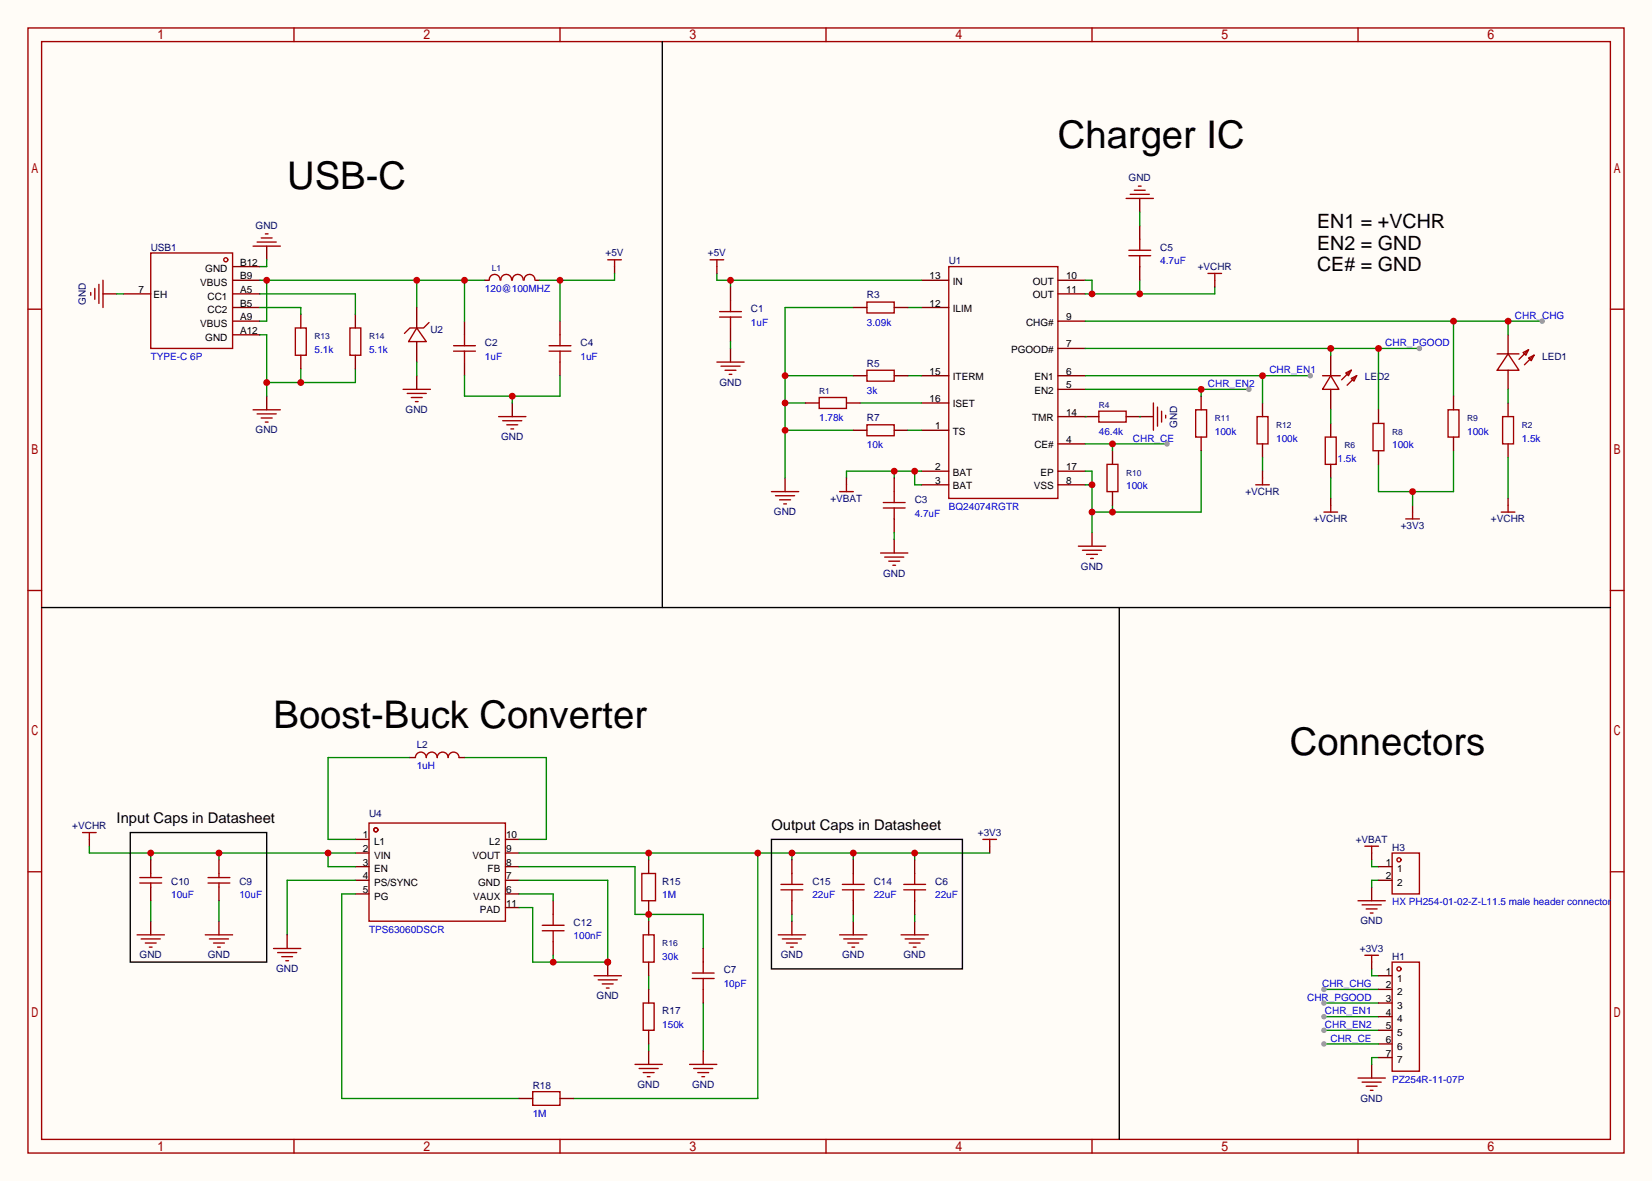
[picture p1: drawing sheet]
<svg xmlns="http://www.w3.org/2000/svg" width="308mm" height="220mm" viewBox="0 0 308 220" stroke-linecap="round" stroke-linejoin="round" font-family="sans-serif">
<path d="M0 0h307.6v220h-307.6z" fill="#fffcf7"/>
<g fill="none" stroke="#a10000" stroke-width=".25">
<path d="M5.2 5.2h297.2v209.6h-297.2zM7.7 7.7h292.1v204.5h-292.1zM54.7 5.2v2.5M104.3 5.2v2.5M153.8 5.2v2.5M203.3 5.2v2.5M252.9 5.2v2.5M5.2 57.6h2.5M16.9 54.5v.5M17.7 53.7v2.1M18.4 53v3.5M19.2 52.2v5.1"/>
<path d="M47.1 45.8h5.1M47.9 45.1h3.5M48.6 44.3h2.1M49.4 43.6h.5M176.7 49.7h20.3v43.1h-20.3zM299.8 57.6h2.6M47.1 76.3h5.1M47.9 77.1h3.5M48.6 77.9h2.1M49.4 78.6h.5M75.1 72.5h5M75.8 73.3h3.6"/>
<path d="M76.6 74h2M77.3 74.8h.6M92.8 77.6h5.1M93.6 78.4h3.6M94.4 79.1h2M95.1 79.9h.5M214.8 75.1v5M215.5 75.8v3.6M216.3 76.6v2M217 77.3v.6M5.2 110h2.5M164 103h5"/>
<path d="M164.7 103.8h3.6M165.5 104.5h2M166.2 105.3h.6M200.8 101.7h5.1M201.5 102.5h3.6M202.3 103.3h2M203.1 104h.5M299.8 110h2.6M5.2 162.4h2.5M252.9 167.8h5M253.6 168.5h3.6M254.4 169.3h2"/>
<path d="M255.1 170.1h.6M299.8 162.4h2.6M54.7 212.2v2.6M104.3 212.2v2.6M153.8 212.2v2.6M203.3 212.2v2.6M252.9 212.2v2.6M252.9 200.8h5M253.6 201.5h3.6M254.4 202.3h2M255.1 203.1h.6"/>
</g>
<g fill="none" stroke="#870000" stroke-width=".25">
<path d="M19.2 54.7h2.5M49.7 45.8v2.6M171.6 52.2h5.1M171.6 57.3h5.1M197 59.8h5.1M197 52.2h5.1M197 54.7h5.1M49.7 73.8v2.5M77.6 70v2.5M95.4 75.1v2.5M171.6 70h5.1M171.6 75.1h5.1"/>
<path d="M197 72.5h5.1M197 70h5.1M197 64.9h5.1M197 77.6h5.1M212.2 77.6h2.6M171.6 80.1h5.1M171.6 87.8h5.1M171.6 90.3h5.1M197 87.8h5.1M197 90.3h5.1M197 82.7h5.1M203.3 99.2v2.5"/>
<path d="M166.5 100.5v2.5M255.4 165.2v2.6M255.4 198.2v2.6"/>
</g>
<path d="M202.1 90.3h1.2M202.1 87.8h1.2v11.4M207.1 94.1v1.3M223.6 83.9v11.5h-20.3" fill="none" stroke="#008700" stroke-width=".25"/>
<g fill="#c00">
<circle cx="203.3" cy="90.3" r=".63"/>
<circle cx="203.3" cy="95.4" r=".63"/>
<circle cx="207.1" cy="95.4" r=".63"/>
</g>
<path d="M212.2 37v2.5M136 64.9v2.5M146.2 89v2.6" fill="none" stroke="#870000" stroke-width=".25"/>
<path d="M209.7 37h5.1M210.4 36.2h3.6M211.2 35.4h2M212 34.7h.5M133.5 67.4h5.1M134.2 68.2h3.6M135 69h2M135.8 69.7h.5M143.6 91.6h5.1M144.4 92.3h3.6M145.2 93.1h2M145.9 93.9h.5" fill="none" stroke="#a10000" stroke-width=".25"/>
<path d="M158.9 57.3h-12.7v31.7M146.2 75.1h3.8M146.2 70h12.7M146.2 80.1h12.7" fill="none" stroke="#008700" stroke-width=".25"/>
<g fill="#c00">
<circle cx="146.2" cy="75.1" r=".63"/>
<circle cx="146.2" cy="70" r=".63"/>
<circle cx="146.2" cy="80.1" r=".63"/>
</g>
<path d="M169 57.3h2.6M160.1 75.1h11.5M169 70h2.6M202.1 64.9h62.2M247.8 64.9v1.3M256.7 64.9v11.4M169 80.1h2.6" fill="none" stroke="#008700" stroke-width=".25"/>
<g fill="none" stroke="#a10000" stroke-width=".25">
<path d="M161.4 56.3h5.1v2h-5.1zM152.5 74h5.1v2.1h-5.1zM161.4 69h5.1v2h-5.1zM161.4 79.1h5.1v2.1h-5.1zM204.6 76.6h5.1v2h-5.1zM246.3 70h3.3M247.8 70l1.5 2.5h-3zM250.6 69.5l1-.5-.5 1zM251.6 70.5l1-.5-.5 1zM251.6 69l-1.8 1.7M252.6 70l-1.8 1.8M278.8 65.9h4"/>
<path d="M279.8 77.6h2v5.1h-2zM280.8 65.9l2 3.1h-4zM283.6 65.7l1-.5-.5 1zM284.6 66.7l1-.5-.5 1zM284.6 65.2l-1.8 1.7M285.6 66.2l-1.8 1.7M246.8 81.4h2v5.1h-2zM261.7 96.6h2.6M263 95.4v1.2"/>
</g>
<g fill="none" stroke="#870000" stroke-width=".25">
<path d="M158.9 57.3h2.5M166.5 57.3h2.5M150 75.1h2.5M157.6 75.1h2.5M158.9 70h2.5M166.5 70h2.5M202.1 77.6h2.5M209.7 77.6h2.5M247.8 66.2v3.8M247.8 72.5v3.8M247.8 78.9v2.5M280.8 62.4v3.5"/>
<path d="M280.8 69v3.5M280.8 75.1v2.5M158.9 80.1h2.5M166.5 80.1h2.5M247.8 86.5v2.5M263 94.1v1.3M280.8 82.7v2.5"/>
</g>
<g fill="#c00">
<circle cx="247.8" cy="64.9" r=".63"/>
<circle cx="256.7" cy="64.9" r=".63"/>
</g>
<circle cx="264.3" cy="64.9" r=".51" fill="#999"/>
<path d="M202.1 59.8h85M270.6 59.8v14M280.8 59.8v2.6M247.8 76.3v2.6" fill="none" stroke="#008700" stroke-width=".25"/>
<g fill="#c00">
<circle cx="280.8" cy="59.8" r=".63"/>
<circle cx="270.6" cy="59.8" r=".63"/>
</g>
<circle cx="287.1" cy="59.8" r=".51" fill="#999"/>
<path d="M280.8 72.5v2.6M247.8 89v3.8M263 91.6v2.5M270.6 83.9v7.7h-13.9v-5.1M280.8 85.2v7.6" fill="none" stroke="#008700" stroke-width=".25"/>
<circle cx="263" cy="91.6" r=".63" fill="#c00"/>
<path d="M133.5 50.9v1.3h38.1M136 52.2v1.3M202.1 77.6h.1" fill="none" stroke="#008700" stroke-width=".25"/>
<circle cx="136" cy="52.2" r=".63" fill="#c00"/>
<path d="M134 59.1h4M134 58h4M136 56v2M136 59.1v2M84.5 65.4h4M84.5 64.4h4M86.5 62.4v2M86.5 65.4v2M102.2 65.4h4.1M102.2 64.4h4.1M104.3 62.4v2M104.3 65.4v2" fill="none" stroke="#a10000" stroke-width=".25"/>
<path d="M86.5 59.8v2.6M104.3 59.8v2.6M136 53.5v2.5M86.5 67.4v2.6M104.3 67.4v2.6M136 61.1v2.5" fill="none" stroke="#870000" stroke-width=".25"/>
<path d="M202.1 52.2h1.2v2.5M212.2 52.2v2.5M226.2 53.5v1.2h-24.1M136 63.6v1.3" fill="none" stroke="#008700" stroke-width=".25"/>
<g fill="#c00">
<circle cx="203.3" cy="54.7" r=".63"/>
<circle cx="212.2" cy="54.7" r=".63"/>
</g>
<path d="M166.5 87.8v1.2M170.3 87.8v2.5h1.3M171.6 87.8h-14v1.2" fill="none" stroke="#008700" stroke-width=".25"/>
<g fill="#c00">
<circle cx="166.5" cy="87.8" r=".63"/>
<circle cx="170.3" cy="87.8" r=".63"/>
</g>
<g fill="none" stroke="#a10000" stroke-width=".25">
<path d="M210.2 46.6h4M210.2 47.6h4M212.2 44.6v2M212.2 47.6v2.1M222.6 76.3h2.1v5.1h-2.1zM234.1 77.6h2v5.1h-2zM255.7 78.9h2v5h-2zM269.6 76.3h2.1v5.1h-2.1zM164.5 93.6h4M164.5 94.6h4M166.5 91.6v2M166.5 94.6v2"/>
<path d="M206.1 86.5h2.1v5.1h-2.1z"/>
</g>
<g fill="none" stroke="#870000" stroke-width=".25">
<path d="M212.2 42v2.6M212.2 49.7v2.5M223.6 73.8v2.5M235.1 75.1v2.5M256.7 76.3v2.6M270.6 73.8v2.5M166.5 89v2.6M166.5 96.6v2.6M207.1 83.9v2.6M207.1 91.6v2.5M223.6 81.4v2.5M235.1 82.7v2.5"/>
<path d="M256.7 83.9v2.6M270.6 81.4v2.5"/>
</g>
<path d="M212.2 39.5v2.5M212.2 77.6h.1M166.5 99.2v1.3M202.1 82.7h15.2M207.1 82.7v1.2" fill="none" stroke="#008700" stroke-width=".25"/>
<circle cx="207.1" cy="82.7" r=".63" fill="#c00"/>
<circle cx="217.3" cy="82.7" r=".51" fill="#999"/>
<path d="M202.1 72.5h30.4M223.6 72.5v1.3" fill="none" stroke="#008700" stroke-width=".25"/>
<circle cx="223.6" cy="72.5" r=".63" fill="#c00"/>
<circle cx="232.5" cy="72.5" r=".51" fill="#999"/>
<path d="M202.1 70h41.9M235.1 70v5.1M235.1 85.2v2.6" fill="none" stroke="#008700" stroke-width=".25"/>
<circle cx="235.1" cy="70" r=".63" fill="#c00"/>
<circle cx="244" cy="70" r=".51" fill="#999"/>
<path d="M48.4 62.4h1.3v11.4M56 68.7v2.5M66.2 68.7v2.5h-16.5M255.4 160.1v1.3h1.3M256.7 164h-1.3v1.2M255.4 180.5v1.2h1.3M256.7 197h-1.3v1.2" fill="none" stroke="#008700" stroke-width=".25"/>
<path d="M23 54.7h5.1M43.3 54.7h5.1M43.3 59.8h5.1M43.3 57.3h5.1M43.3 52.2h5.1M43.3 49.7h5.1M43.3 62.4h5.1" fill="none" stroke="#870000" stroke-width=".25"/>
<g fill="none" stroke="#a10000" stroke-width=".25">
<path d="M28.1 47.1h15.2v17.8h-15.2z"/>
<circle cx="42" cy="48.4" r=".38"/>
</g>
<g fill="#c00">
<circle cx="49.7" cy="71.2" r=".63"/>
<circle cx="56" cy="71.2" r=".63"/>
</g>
<path d="M21.7 54.7h1.3M48.4 52.2h41.9M49.7 48.4v1.3h-1.3M49.7 52.2v7.6h-1.3M77.6 52.2v5.1M86.5 52.2v7.6" fill="none" stroke="#008700" stroke-width=".25"/>
<path d="M56 58.5v2.6M66.2 58.5v2.6M114.4 49.7v1.2M133.5 49.7v1.2M56 66.2v2.5M66.2 66.2v2.5" fill="none" stroke="#870000" stroke-width=".25"/>
<path d="M113.2 48.4h2.5M114.4 48.4v1.3M132.2 48.4h2.5M133.5 48.4v1.3M55 61.1h2v5.1h-2zM65.2 61.1h2v5.1h-2z" fill="none" stroke="#a10000" stroke-width=".25"/>
<g fill="#c00">
<circle cx="49.7" cy="52.2" r=".63"/>
<circle cx="77.6" cy="52.2" r=".63"/>
<circle cx="86.5" cy="52.2" r=".63"/>
</g>
<path d="M48.4 57.3h7.6v1.2M48.4 54.7h17.8v3.8M86.5 70v3.8h17.8v-3.8M95.4 73.8v1.3" fill="none" stroke="#008700" stroke-width=".25"/>
<circle cx="95.4" cy="73.8" r=".63" fill="#c00"/>
<path d="M90.3 52.2h.8M99.7 52.2h.8" fill="none" stroke="#870000" stroke-width=".25"/>
<path d="M91.1 52.2a1.01 1.01 0 0 1 1-1.1 1.01 1.01 0 0 1 1 1.1M93.2 52.2a1.01 1.01 0 0 1 1.1-1.1 1.01 1.01 0 0 1 1 1.1M95.4 52.2a1.01 1.01 0 0 1 1-1.1 1.01 1.01 0 0 1 1 1.1M97.6 52.2a1.01 1.01 0 0 1 1-1.1 1.01 1.01 0 0 1 1 1.1" fill="none" stroke="#a10000" stroke-width=".25"/>
<path d="M104.3 52.2v7.6M114.4 50.9v1.3h-13.9" fill="none" stroke="#008700" stroke-width=".25"/>
<circle cx="104.3" cy="52.2" r=".63" fill="#c00"/>
<g fill="none" stroke="#870000" stroke-width=".25">
<path d="M226.2 52.2v1.3M157.6 89v1.3M235.1 87.8v1.2M247.8 92.8v1.3M280.8 92.8v1.3M16.6 156.3v1.3M66.2 156.3h2.5M66.2 158.9h2.5M94.1 156.3h2.5M94.1 158.9h2.5M184.3 157.6v1.3M255.4 158.9v1.2"/>
<path d="M66.2 161.4h2.5M66.2 164h2.5M66.2 166.5h2.5M94.1 161.4h2.5M94.1 164h2.5M94.1 166.5h2.5M94.1 169h2.5M103 167.8v2.5M103 175.4v2.5M255.4 179.2v1.3"/>
</g>
<g fill="none" stroke="#a10000" stroke-width=".25">
<path d="M224.9 50.9h2.6M226.2 50.9v1.3M156.3 91.6h2.6M157.6 90.3v1.3M233.8 90.3h2.5M235.1 89v1.3M246.5 95.4h2.5M247.8 94.1v1.3M279.5 95.4h2.6M280.8 94.1v1.3M15.4 155.1h2.5M16.6 155.1v1.2"/>
<path d="M68.7 153.3h25.4v18.3h-25.4zM183 156.3h2.5M184.3 156.3v1.3M254.1 157.6h2.6M255.4 157.6v1.3M101 173.4h4M101 172.3h4M103 170.3v2M103 173.4v2M254.1 177.9h2.6M255.4 177.9v1.3"/>
<circle cx="70" cy="154.6" r=".38"/>
</g>
<path d="M16.6 157.6v1.3h49.6M28.1 158.9v1.2M40.8 158.9v1.2M61.1 158.9v2.5h5.1M76.3 141.1h-15.2v15.2h5.1M86.5 141.1h15.2v15.2h-5.1" fill="none" stroke="#008700" stroke-width=".25"/>
<g fill="#c00">
<circle cx="28.1" cy="158.9" r=".63"/>
<circle cx="40.8" cy="158.9" r=".63"/>
<circle cx="61.1" cy="158.9" r=".63"/>
</g>
<path d="M28.1 171.6v2.5M40.8 171.6v2.5" fill="none" stroke="#870000" stroke-width=".25"/>
<path d="M25.5 174.1h5.1M26.3 174.9h3.5M27.1 175.6h2M27.8 176.4h.5M38.2 174.1h5.1M39 174.9h3.5M39.8 175.6h2M40.5 176.4h.5" fill="none" stroke="#a10000" stroke-width=".25"/>
<path d="M28.1 167.8v3.8M40.8 167.8v3.8M96.6 166.5h6.4v1.3M96.6 164h16.6v15.2h-14v-10.2h-2.6M103 177.9v1.3" fill="none" stroke="#008700" stroke-width=".25"/>
<g fill="#c00">
<circle cx="113.2" cy="179.2" r=".63"/>
<circle cx="103" cy="179.2" r=".63"/>
</g>
<path d="M96.6 158.9h87.7M120.8 158.9v1.2M141.1 158.9v45.7h-34.3M147.4 158.9v1.2M158.9 158.9v1.2M170.3 158.9v1.2M66.2 164h-12.7v10.1" fill="none" stroke="#008700" stroke-width=".25"/>
<path d="M53.5 174.1v2.6" fill="none" stroke="#870000" stroke-width=".25"/>
<path d="M50.9 176.7h5.1M51.7 177.4h3.5M52.5 178.2h2M53.2 178.9h.5" fill="none" stroke="#a10000" stroke-width=".25"/>
<g fill="#c00">
<circle cx="141.1" cy="158.9" r=".63"/>
<circle cx="170.3" cy="158.9" r=".63"/>
<circle cx="158.9" cy="158.9" r=".63"/>
<circle cx="147.4" cy="158.9" r=".63"/>
<circle cx="120.8" cy="158.9" r=".63"/>
</g>
<path d="M66.2 166.5h-2.6v38.1h33M96.6 161.4h21.6v8.9h12.7v6.4M120.8 170.3v1.3M147.4 170.3v1.3M158.9 170.3v1.3M170.3 170.3v1.3M120.8 181.7v2.6M120.8 194.4v1.3M130.9 186.8v8.9" fill="none" stroke="#008700" stroke-width=".25"/>
<path d="M113.2 179.2v2.5M147.4 171.6v2.5M158.9 171.6v2.5M170.3 171.6v2.5M120.8 195.7v2.5M130.9 195.7v2.5" fill="none" stroke="#870000" stroke-width=".25"/>
<g fill="none" stroke="#a10000" stroke-width=".25">
<path d="M144.9 174.1h5.1M145.7 174.9h3.5M146.4 175.6h2.1M147.2 176.4h.5M156.3 174.1h5.1M157.1 174.9h3.6M157.9 175.6h2M158.6 176.4h.5M167.8 174.1h5M168.5 174.9h3.6M169.3 175.6h2M170.1 176.4h.5"/>
<path d="M118.2 198.2h5.1M119 199h3.6M119.8 199.8h2M128.4 198.2h5.1M129.2 199h3.5M129.9 199.8h2.1M120.5 200.5h.5M130.7 200.5h.5"/>
</g>
<path d="M24.3 155.1h25.4v24.1h-25.4zM143.6 156.3h35.6v24.2h-35.6z" fill="none" stroke="#000" stroke-width=".25"/>
<circle cx="113.2" cy="179.2" r=".63" fill="#c00"/>
<g fill="none" stroke="#a10000" stroke-width=".25">
<path d="M77.6 61.1l1.8 2.5h-3.3zM79.9 60.1l-1 1h-2.6l-1 1M77.3 141.1a1.02 1.02 0 0 1 1.1-1 1.02 1.02 0 0 1 1 1 1.02 1.02 0 0 1 1-1 1.02 1.02 0 0 1 1 1 1.02 1.02 0 0 1 1-1 1.02 1.02 0 0 1 1 1 1.02 1.02 0 0 1 1.1-1 1.02 1.02 0 0 1 1 1M26 164.5h4.1M26 163.4h4.1M28.1 162.7v.7M28.1 164.5v.7M38.7 164.5h4.1M38.7 163.4h4.1M40.8 162.7v.7M40.8 164.5v.7M119.5 162.7h2.5v5.1h-2.5z"/>
<path d="M119.8 174.1h2v5.1h-2zM145.4 165.7h4.1M145.4 164.7h4.1M147.4 162.7v2M147.4 165.7v2.1M156.8 165.7h4.1M156.8 164.7h4.1M158.9 162.7v2M158.9 165.7v2.1M168.3 165.7h4M168.3 164.7h4M170.3 162.7v2"/>
<path d="M170.3 165.7v2.1M110.6 181.7h5.1M111.4 182.5h3.5M112.1 183.3h2.1M112.9 184h.5M119.8 186.8h2v5.1h-2z"/>
</g>
<g fill="none" stroke="#870000" stroke-width=".25">
<path d="M77.6 57.3v3.8M77.6 63.6v3.8M76.3 141.1h1M85.5 141.1h1M28.1 160.1v2.6M28.1 165.2v2.6M40.8 160.1v2.6M40.8 165.2v2.6M120.8 160.1v2.6M120.8 167.8v2.5M120.8 171.6v2.5M120.8 179.2v2.5"/>
<path d="M147.4 160.1v2.6M147.4 167.8v2.5M158.9 160.1v2.6M158.9 167.8v2.5M170.3 160.1v2.6M170.3 167.8v2.5M120.8 184.3v2.5M120.8 191.9v2.5"/>
</g>
<path d="M77.6 67.4v2.6" fill="none" stroke="#008700" stroke-width=".25"/>
<path d="M123.3 7.7v105.5h176.5M7.7 113.2h115.6M208.4 113.2v99" fill="none" stroke="#000" stroke-width=".25"/>
<circle cx="120.8" cy="170.3" r=".63" fill="#c00"/>
<g fill="none" stroke="#a10000" stroke-width=".25">
<path d="M259.2 158.9h5.1v7.6h-5.1zM130.9 179.2v2M128.9 182.2h4.1M128.9 181.2h4.1M130.9 182.2v2.1M99.2 203.3h5.1v2.6h-5.1z"/>
<circle cx="260.5" cy="160.1" r=".38"/>
</g>
<path d="M130.9 176.7v2.5M256.7 161.4h2.5M256.7 164h2.5M130.9 184.3v2.5M96.6 204.6h2.6M104.3 204.6h2.5" fill="none" stroke="#870000" stroke-width=".25"/>
<path d="M246.5 184.3h10.2" fill="none" stroke="#008700" stroke-width=".25"/>
<circle cx="246.5" cy="184.3" r=".51" fill="#999"/>
<path d="M246.5 186.8h10.2" fill="none" stroke="#008700" stroke-width=".25"/>
<circle cx="246.5" cy="186.8" r=".51" fill="#999"/>
<path d="M246.5 189.4h10.2" fill="none" stroke="#008700" stroke-width=".25"/>
<circle cx="246.5" cy="189.4" r=".51" fill="#999"/>
<path d="M246.5 191.9h10.2" fill="none" stroke="#008700" stroke-width=".25"/>
<circle cx="246.5" cy="191.9" r=".51" fill="#999"/>
<g fill="none" stroke="#a10000" stroke-width=".25">
<path d="M259.2 179.2h5.1v20.3h-5.1z"/>
<circle cx="260.5" cy="180.5" r=".38"/>
</g>
<path d="M256.7 181.7h2.5M256.7 184.3h2.5M256.7 186.8h2.5M256.7 189.4h2.5M256.7 191.9h2.5M256.7 194.4h2.5M256.7 197h2.5" fill="none" stroke="#870000" stroke-width=".25"/>
<path d="M246.5 194.4h10.2" fill="none" stroke="#008700" stroke-width=".25"/>
<circle cx="246.5" cy="194.4" r=".51" fill="#999"/>
<g font-size="7.1">
<text x="197" y="27.6">Charger IC</text>
<text x="53.5" y="35.3">USB-C</text>
<text x="50.9" y="135.6">Boost-Buck Converter</text>
<text x="240.2" y="140.7">Connectors</text>
</g>
<g font-size="3.7">
<text x="245.2" y="42.5">EN1 = +VCHR</text>
<text x="245.2" y="46.5">EN2 = GND</text>
<text x="245.2" y="50.5">CE# = GND</text>
</g>
<g font-size="2.8">
<text x="21.7" y="153.4">Input Caps in Datasheet</text>
<text x="143.6" y="154.6">Output Caps in Datasheet</text>
</g>
<g font-size="1.9" fill="#000080">
<text x="210.1" y="33.7">GND</text>
<text x="28.1" y="46.7">USB1</text>
<text x="47.6" y="42.6">GND</text>
<text x="112.7" y="47.7">+5V</text>
<text x="131.8" y="47.7">+5V</text>
<text x="216" y="46.7">C5</text>
<text x="176.7" y="49.2">U1</text>
<text x="223" y="50.2">+VCHR</text>
<text x="16" y="56.8" transform="rotate(-90 16 56.8)">GND</text>
<text x="139.8" y="58.1">C1</text>
<text x="161.4" y="55.6">R3</text>
<text x="80.1" y="61.9">U2</text>
<text x="90.3" y="64.5">C2</text>
<text x="108.1" y="64.5">C4</text>
<text x="133.9" y="71.8">GND</text>
<text x="161.4" y="68.3">R5</text>
<text x="254.1" y="70.8">LED2</text>
<text x="287.1" y="67">LED1</text>
<text x="75.5" y="76.9">GND</text>
<text x="47.6" y="80.7">GND</text>
<text x="93.3" y="82">GND</text>
<text x="161.4" y="78.4">R7</text>
<text x="219.2" y="79.7" transform="rotate(-90 219.2 79.7)">GND</text>
<text x="144.1" y="96">GND</text>
<text x="154.6" y="93.4">+VBAT</text>
<text x="170.3" y="93.7">C3</text>
<text x="231.9" y="92.2">+VCHR</text>
<text x="244.6" y="97.2">+VCHR</text>
<text x="260.8" y="98.5">+3V3</text>
<text x="277.6" y="97.2">+VCHR</text>
<text x="164.4" y="107.4">GND</text>
<text x="201.3" y="106.1">GND</text>
<text x="77.6" y="139.4">L2</text>
<text x="13.5" y="154.4">+VCHR</text>
<text x="68.7" y="152.1">U4</text>
<text x="182.1" y="155.7">+3V3</text>
<text x="252.4" y="156.9">+VBAT</text>
<text x="259.2" y="158.5">H3</text>
<text x="31.9" y="164.8">C10</text>
<text x="44.6" y="164.8">C9</text>
<text x="123.3" y="164.8">R15</text>
<text x="151.3" y="164.8">C15</text>
<text x="162.7" y="164.8">C14</text>
<text x="174.1" y="164.8">C6</text>
<text x="106.8" y="172.4">C12</text>
<text x="253.3" y="172.2">GND</text>
<text x="26" y="178.5">GND</text>
<text x="38.7" y="178.5">GND</text>
<text x="145.4" y="178.5">GND</text>
<text x="156.8" y="178.5">GND</text>
<text x="168.2" y="178.5">GND</text>
<text x="253.2" y="177.2">+3V3</text>
<text x="259.2" y="178.8">H1</text>
<text x="51.4" y="181.1">GND</text>
<text x="134.7" y="181.3">C7</text>
<text x="111.1" y="186.1">GND</text>
<text x="123.3" y="188.9">R17</text>
<text x="99.2" y="202.9">R18</text>
<text x="118.7" y="202.6">GND</text>
<text x="128.9" y="202.6">GND</text>
<text x="253.3" y="205.2">GND</text>
</g>
<g font-size="1.9">
<text x="37.3" y="53.3">VBUS</text>
<text x="38.2" y="50.7">GND</text>
<text x="44.7" y="52">B9</text>
<text x="44.7" y="49.5">B12</text>
<text x="173.1" y="52">13</text>
<text x="177.4" y="53">IN</text>
<text x="192.3" y="53">OUT</text>
<text x="198.5" y="52">10</text>
<text x="25.8" y="54.5">7</text>
<text x="28.6" y="55.6">EH</text>
<text x="38.6" y="55.8">CC1</text>
<text x="38.6" y="58.4">CC2</text>
<text x="44.7" y="59.6">A9</text>
<text x="44.7" y="54.5">A5</text>
<text x="44.7" y="57.1">B5</text>
<text x="173.1" y="57.1">12</text>
<text x="177.4" y="58.1">ILIM</text>
<text x="192.3" y="55.6">OUT</text>
<text x="198.5" y="59.6">9</text>
<text x="198.5" y="54.5">11</text>
<text x="37.3" y="60.9">VBUS</text>
<text x="38.2" y="63.4">GND</text>
<text x="44.7" y="62.2">A12</text>
<text x="188.2" y="65.7">PGOOD#</text>
<text x="191" y="60.6">CHG#</text>
<text x="198.5" y="64.7">7</text>
<text x="173.1" y="69.8">15</text>
<text x="177.4" y="70.8">ITERM</text>
<text x="192.6" y="70.8">EN1</text>
<text x="198.5" y="69.8">6</text>
<text x="173.1" y="74.9">16</text>
<text x="177.4" y="75.9">ISET</text>
<text x="192.6" y="73.3">EN2</text>
<text x="198.5" y="72.3">5</text>
<text x="198.5" y="77.4">14</text>
<text x="174.1" y="79.9">1</text>
<text x="177.4" y="81">TS</text>
<text x="192.2" y="78.4">TMR</text>
<text x="192.6" y="83.5">CE#</text>
<text x="198.5" y="82.5">4</text>
<text x="174.1" y="87.6">2</text>
<text x="177.4" y="88.6">BAT</text>
<text x="193.7" y="88.6">EP</text>
<text x="198.5" y="87.6">17</text>
<text x="174.1" y="90.1">3</text>
<text x="177.4" y="91.1">BAT</text>
<text x="192.5" y="91.1">VSS</text>
<text x="198.5" y="90.1">8</text>
<text x="67.5" y="156.1">1</text>
<text x="67.5" y="158.7">2</text>
<text x="67.5" y="161.2">3</text>
<text x="69.6" y="157.4">L1</text>
<text x="69.6" y="160">VIN</text>
<text x="88" y="160">VOUT</text>
<text x="91.1" y="157.4">L2</text>
<text x="94.2" y="161.2">8</text>
<text x="94.2" y="158.7">9</text>
<text x="94.2" y="156.1">10</text>
<text x="258" y="161.2">1</text>
<text x="67.5" y="163.8">4</text>
<text x="67.5" y="166.3">5</text>
<text x="69.6" y="162.5">EN</text>
<text x="69.6" y="165">PS/SYNC</text>
<text x="69.6" y="167.6">PG</text>
<text x="88.1" y="167.6">VAUX</text>
<text x="89" y="165">GND</text>
<text x="90.8" y="162.5">FB</text>
<text x="94.2" y="166.3">6</text>
<text x="94.2" y="163.8">7</text>
<text x="258" y="163.8">2</text>
<text x="260.1" y="162.5">1</text>
<text x="260.1" y="165">2</text>
<text x="89.3" y="170.1">PAD</text>
<text x="94.2" y="168.8">11</text>
<text x="258" y="181.5">1</text>
<text x="258" y="184.1">2</text>
<text x="260.1" y="182.8">1</text>
<text x="260.1" y="185.4">2</text>
<text x="258" y="186.6">3</text>
<text x="258" y="189.2">4</text>
<text x="258" y="191.7">5</text>
<text x="260.1" y="187.9">3</text>
<text x="260.1" y="190.4">4</text>
<text x="258" y="194.2">6</text>
<text x="258" y="196.8">7</text>
<text x="260.1" y="193">5</text>
<text x="260.1" y="195.5">6</text>
<text x="260.1" y="198.1">7</text>
</g>
<g font-size="1.9" fill="#00f">
<text x="216" y="49.2">4.7uF</text>
<text x="90.3" y="54.3">120@100MHZ</text>
<text x="282.1" y="59.4">CHR_CHG</text>
<text x="58.5" y="65.7">5.1k</text>
<text x="68.7" y="65.7">5.1k</text>
<text x="139.8" y="60.7">1uF</text>
<text x="161.4" y="60.7">3.09k</text>
<text x="257.9" y="64.5">CHR_PGOOD</text>
<text x="28.1" y="67">TYPE-C 6P</text>
<text x="90.3" y="67">1uF</text>
<text x="108.1" y="67">1uF</text>
<text x="236.3" y="69.6">CHR_EN1</text>
<text x="161.4" y="73.4">3k</text>
<text x="224.9" y="72.1">CHR_EN2</text>
<text x="152.5" y="78.4">1.78k</text>
<text x="161.4" y="83.5">10k</text>
<text x="204.6" y="81">46.4k</text>
<text x="210.9" y="82.3">CHR_CE</text>
<text x="226.2" y="81">100k</text>
<text x="237.6" y="82.3">100k</text>
<text x="259.2" y="83.5">100k</text>
<text x="273.2" y="81">100k</text>
<text x="283.3" y="82.3">1.5k</text>
<text x="249" y="86.1">1.5k</text>
<text x="176.7" y="95">BQ24074RGTR</text>
<text x="209.7" y="91.1">100k</text>
<text x="170.3" y="96.2">4.7uF</text>
<text x="77.6" y="143.2">1uH</text>
<text x="31.9" y="167.3">10uF</text>
<text x="44.6" y="167.3">10uF</text>
<text x="123.3" y="167.3">1M</text>
<text x="151.3" y="167.3">22uF</text>
<text x="162.7" y="167.3">22uF</text>
<text x="174.1" y="167.3">22uF</text>
<text x="68.7" y="173.7">TPS63060DSCR</text>
<text x="259.2" y="168.6">HX PH254-01-02-Z-L11.5 male header connector</text>
<text x="106.8" y="175">100nF</text>
<text x="123.3" y="178.8">30k</text>
<text x="134.7" y="183.9">10pF</text>
<text x="246.2" y="183.9">CHR_CHG</text>
<text x="123.3" y="191.5">150k</text>
<text x="243.4" y="186.4">CHR_PGOOD</text>
<text x="246.7" y="188.9">CHR_EN1</text>
<text x="246.7" y="191.5">CHR_EN2</text>
<text x="247.7" y="194">CHR_CE</text>
<text x="259.2" y="201.6">PZ254R-11-07P</text>
<text x="99.2" y="208">1M</text>
</g>
<g font-size="1.6" fill="#000080">
<text x="91.6" y="50.5">L1</text>
<text x="58.5" y="63.2">R13</text>
<text x="68.7" y="63.2">R14</text>
<text x="152.5" y="73.4">R1</text>
<text x="204.6" y="75.9">R4</text>
<text x="226.2" y="78.4">R11</text>
<text x="237.6" y="79.7">R12</text>
<text x="250.3" y="83.5">R6</text>
<text x="259.2" y="81">R8</text>
<text x="273.2" y="78.4">R9</text>
<text x="283.3" y="79.7">R2</text>
<text x="209.7" y="88.6">R10</text>
<text x="123.3" y="176.2">R16</text>
</g>
</svg>
